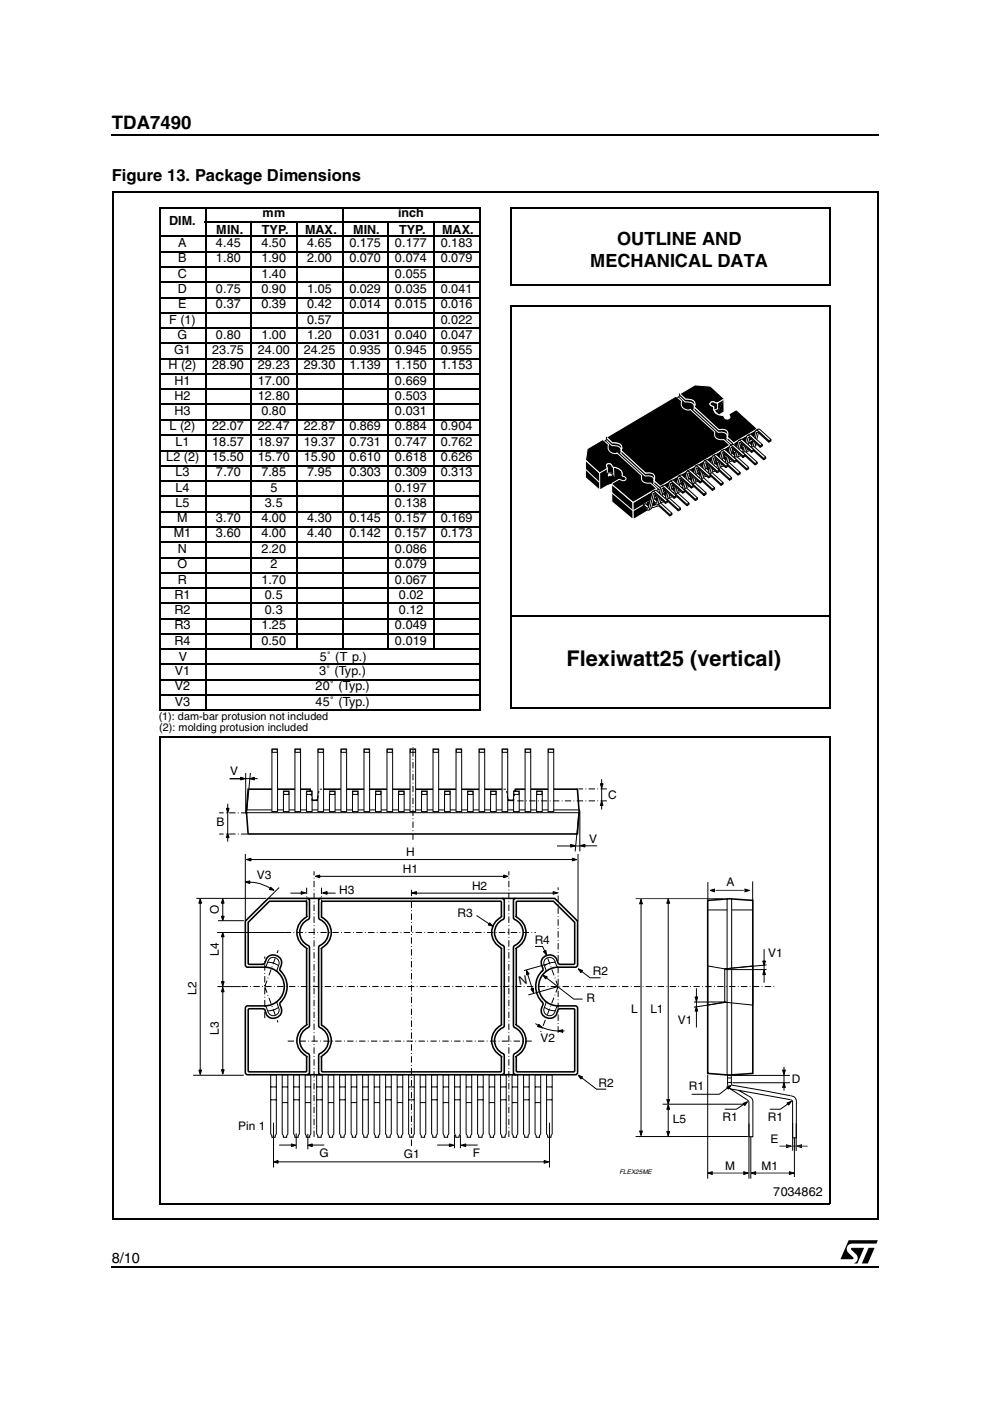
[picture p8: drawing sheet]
<svg xmlns="http://www.w3.org/2000/svg" width="210mm" height="297mm" viewBox="0 0 210 297" stroke-linecap="round" stroke-linejoin="round" font-family="sans-serif">
<path d="M23.6 28.5l.1 .2zM23.6 268.5l.1 .2z" fill="#000"/>
<path d="M23.7 28.6h162.6M23.7 268.6h162.6" fill="none" stroke="#000" stroke-width=".21"/>
<path d="M178.1 262.9h8.1v5h-8.1z" fill="#fff"/>
<path d="M180.5 264.6h2.7l-1.4 3.3-.7-.1a1.17 1.17 0 0 0 .5-1.8l-1.1-1.1zM184.2 264.6h1.2l-1.4 3.3h-1.3zM179.9 262.9h6.2l-.3 .8h-5.1a1.12 1.12 0 0 0-1.1 .7 1.12 1.12 0 0 0 .3 1.2l1 1v.3l-2.7 .1z" fill="#000"/>
<path d="M33.5 43.5h142.9v212.1h-142.9z" fill="#fff"/>
<g fill="none" stroke="#000" stroke-width=".22">
<path d="M33.7 44h68.1M33.7 50.1h68.1M33.7 53.4h68.1M33.7 56.6h68.1M33.7 59.8h68.1M33.9 44.1v106.4M43.4 47.1h58.4M43.6 43.9v106.8M53.2 47v90.7M62.9 47v90.7M72.7 43.9v93.8M82.4 47v90.7"/>
<path d="M92 47v90.7M101.7 44.1v106.4M108.3 44.1h67.9M108.3 44v16.5M176.1 44.1v16.5M33.7 63.1h68.1M33.7 66.3h68.1M33.7 69.6h68.1M33.7 72.8h68.1M33.7 76h68.1M33.7 79.3h68.1M108.2 60.5h67.8"/>
<path d="M108.3 64.9h67.9M108.3 64.7v85.5M176.1 64.8v85.5M33.7 82.6h68.1M33.7 85.8h68.1M33.7 89h68.1M33.7 92.3h68.1M33.7 95.5h68.1M33.7 98.7h68.1M33.7 102h68.1M33.7 105.2h68.1M33.7 108.5h68.1"/>
<path d="M33.7 111.7h68.1M33.7 114.9h68.1M33.7 118.2h68.1M33.7 121.5h68.1M33.7 124.6h68.1M33.7 127.9h68.1M33.7 131.2h68.1M33.7 134.4h68.1M33.7 137.6h68.1M108.2 130.5h68M33.7 140.9h68.1M33.7 144.1h68.1"/>
<path d="M33.7 147.4h68.1M33.7 150.6h68.1M33.9 156.2h142.3M33.9 156.1v99.1M108.2 150.2h67.8M176.1 156.2v99.1M33.8 255.2h142.2"/>
</g>
<path d="M124.5 95.1l22.8-13.5 3.3 .3 2.9 2.7-1.3 .8-.3 .1a.82 .82 0 0 0-1.4 .1l.1 .2 .7 .4a1.79 1.79 0 0 0 2 1.9 .98 .98 0 0 0 1.3 .6 .56 .56 0 0 0 0-.8l1.3-.9h.4l4.2 3.8-.1 .2-26 15.4h-.3l-4.3-3.7 .1-.3 1.3-.7h.3a.8 .8 0 0 0 1.2-.1v-.3l-.7-.4a1.82 1.82 0 0 0-2.1-1.9 .73 .73 0 0 0-.5-.6 .73 .73 0 0 0-.8 .2l.2 .5-.1 .3-1.4 .8h-.3l-2.9-2.6zM126.8 100.1l1.9-.7 .1-.3-.2-.5a.73 .73 0 0 1 .8-.2 .73 .73 0 0 1 .5 .6 1.9 1.9 0 0 1 2.1 1.9l1.2 .1-1.2 3.6a2.1 2.1 0 0 0-3.3-1.6l-1.5 .9zM129.7 104.5l4.5 3.7zM134.2 106.6l26.2-15.6 .1 3.6-26.3 15.6zM134.2 108.3l26.2-15.6zM129.7 102.6l4.5 3.9v3.7l-4.5-3.8z" fill="#000" stroke="#fff" stroke-width=".21"/>
<g fill="#fff" stroke="#000" stroke-width=".21">
<path d="M163 93.5l.5-.3v.3l-.5 .3z"/>
<path d="M160.3 91.3l.7-.3 2.5 2.2-.5 .3-2.3-2.1z"/>
<path d="M158.3 94.1l.5-.3 .6 .6v.5l-.4-.1z"/>
<path d="M160.3 91.6l.3-.2 .2 .3-.7 3-.6 .5-.1-.2z"/>
<path d="M160.2 91.3l.2-.1 .3 .2 2.3 2.1v.3l-2.5-2.2-1 3.6a1.48 1.48 0 0 1-1.2-1.1l.7 .6h.3z"/>
<path d="M157.2 94.6l.8 .7 1.2-.3h.3l2.4 2.2v.3l-2.3-2.1-1.5 .3-.9-.8z"/>
<path d="M161.9 97.2l.5-.3v.3l-.5 .3z"/>
<path d="M157.2 94.6l.5-.3 .9 .8 1.3-.4 2.5 2.2-.5 .3-2.5-2.2-1.3 .3z"/>
<path d="M161.2 94.5l.4-.2v.3l-.4 .2z"/>
<path d="M158.5 92.3l.7-.2 2.4 2.2-.4 .2-2.3-2z"/>
<path d="M156.5 95.1l.4-.2 .7 .6v.4h-.4z"/>
<path d="M158.5 92.7l.3-.2 .2 .3-.8 3-.5 .4-.1-.1z"/>
<path d="M158.4 92.4l.2-.1 .3 .2 2.3 2v.3l-2.5-2.1-1 3.5a1.48 1.48 0 0 1-1.2-1.1l.6 .6 .4 .1z"/>
<path d="M155.4 95.7l.8 .7 1.2-.3h.3l2.4 2.2v.3l-2.3-2.1-1.5 .3-.9-.8z"/>
<path d="M160.1 98.3l.4-.3v.3l-.4 .3z"/>
<path d="M155.4 95.7l.5-.3 .9 .7 1.3-.3 2.4 2.2-.4 .3-2.5-2.2-1.3 .3z"/>
<path d="M159.4 95.6l.4-.2v.2l-.4 .3z"/>
<path d="M156.6 93.4l.8-.2 2.4 2.1-.4 .3-2.3-2z"/>
<path d="M154.7 96.2l.4-.2 .7 .6-.1 .4-.4-.1z"/>
<path d="M156.7 93.7l.3-.1 .2 .3-.8 3-.6 .4v-.2z"/>
<path d="M156.5 93.5l.3-.1 .3 .1 2.3 2.1v.3l-2.5-2.1-1.1 3.5a1.48 1.48 0 0 1-1.1-1.1l.6 .6 .4 .1z"/>
<path d="M153.6 96.8l.8 .7 1.2-.4 .3 .1 2.4 2.2v.3l-2.4-2.1-1.4 .2-.9-.7z"/>
<path d="M158.3 99.4l.4-.3v.3l-.4 .3z"/>
<path d="M153.6 96.8l.5-.3 .9 .7 1.3-.3 2.4 2.2-.4 .3-2.5-2.2-1.3 .3z"/>
<path d="M151.8 97.8l.8 .8 1.2-.4 .3 .1 2.4 2.1v.3l-2.4-2.1-1.4 .3-.9-.7z"/>
<path d="M156.5 100.4l.4-.2v.3l-.4 .2z"/>
<path d="M151.8 97.8l.4-.2 1 .7 1.3-.3 2.4 2.2-.4 .2-2.5-2.1-1.3 .3z"/>
<path d="M150 98.9l.8 .7 1.2-.3 .3 .1 2.4 2.1v.3l-2.4-2.1-1.4 .3-.9-.8z"/>
<path d="M154.7 101.5l.4-.2v.2l-.4 .3z"/>
<path d="M150 98.9l.4-.2 1 .7 1.3-.3 2.4 2.1-.4 .3-2.5-2.2-1.3 .3z"/>
<path d="M148.2 100l.8 .7 1.2-.3h.3l2.4 2.2v.3l-2.4-2.1-1.4 .3-.9-.8z"/>
<path d="M152.9 102.6l.4-.3v.3l-.4 .3z"/>
<path d="M148.2 100l.4-.3 1 .8 1.3-.3 2.4 2.1-.4 .3-2.5-2.2-1.3 .3z"/>
<path d="M146.4 101.1l.8 .7 1.2-.3h.2l2.5 2.2v.3l-2.4-2.1-1.4 .3-.9-.8z"/>
<path d="M151.1 103.7l.4-.3v.3l-.4 .3z"/>
<path d="M146.4 101.1l.4-.3 1 .7 1.3-.3 2.4 2.2-.4 .3-2.5-2.2-1.3 .3z"/>
<path d="M144.6 102.2l.8 .7 1.1-.4 .3 .1 2.4 2.2v.3l-2.3-2.1-1.4 .3-.9-.8z"/>
<path d="M149.2 104.8l.5-.3v.3l-.5 .3z"/>
<path d="M144.6 102.2l.4-.3 .9 .7 1.4-.3 2.4 2.2-.5 .3-2.4-2.2-1.3 .3z"/>
<path d="M142.7 103.3l.9 .7 1.1-.4 .3 .1 2.4 2.1v.4l-2.3-2.1-1.4 .2-1-.7z"/>
<path d="M147.4 105.8l.5-.2v.3l-.5 .3z"/>
<path d="M142.8 103.3l.4-.3 .9 .7 1.4-.3 2.4 2.2-.5 .2-2.4-2.1-1.3 .3z"/>
<path d="M140.9 104.3l.9 .8 1.1-.4 .3 .1 2.4 2.1v.3l-2.3-2.1-1.4 .3-1-.8z"/>
<path d="M145.6 106.9l.5-.2v.3l-.5 .2z"/>
<path d="M140.9 104.3l.5-.2 .9 .7 1.4-.3 2.4 2.2-.5 .2-2.4-2.2-1.3 .4z"/>
<path d="M139.1 105.4l.8 .7 1.2-.3 .3 .1 2.4 2.1v.3l-2.3-2.1-1.5 .3-.9-.8z"/>
<path d="M143.8 108l.5-.3v.3l-.5 .3z"/>
<path d="M139.1 105.4l.5-.2 .9 .7 1.3-.3 2.5 2.1-.5 .3-2.4-2.2-1.3 .3z"/>
<path d="M137.3 106.5l.8 .7 1.2-.3h.3l2.4 2.2v.3l-2.3-2.1-1.5 .3-.9-.8z"/>
<path d="M142 109.1l.5-.3v.3l-.5 .3z"/>
<path d="M137.3 106.5l.5-.3 .9 .8 1.3-.4 2.5 2.2-.5 .3-2.5-2.2-1.3 .3z"/>
</g>
<path d="M153.5 84.6v2.8l-1 .5-.5-.2zM150.7 85.3l.3-.1 1.1 .3 1.4-.9-1.4 3.1a1.71 1.71 0 0 1-.8-1.5l-.7-.4zM144.1 83.5l1.3 1.2h.9l.6 .2a1.04 1.04 0 0 1 .3 1.4l5.2 4.8h.1a1.75 1.75 0 0 1 1.7 .3l.1 .5-.1 .8 1.3 1.2 .1 .7-1.5-1.3 .1-.8a1.3 1.3 0 0 0-1.8-.8h-.1l-5.2-4.9a1.08 1.08 0 0 0-.9-1.5l-.9-.1-1.3-1.1zM143.3 84l.8-.5 1.3 1.2h.9l.6 .2a1.04 1.04 0 0 1 .3 1.4l5.3 4.8a1.47 1.47 0 0 1 1.8 .9l-.1 .7 1.4 1.2v.7l-.8 .5v-.7l-1.5-1.2a1.35 1.35 0 0 1-1.7-1.6l-5.3-4.8a1.36 1.36 0 0 1-1.5-.3 1.36 1.36 0 0 1-.3-1.5zM128.6 92.8l1.3 1.1 .9 .1 .6 .2a1.04 1.04 0 0 1 .3 1.4l5.2 4.8 .1-.1a1.75 1.75 0 0 1 1.6 .4l.2 .5-.1 .8 1.3 1.2 .1 .6-1.5-1.3 .1-.7a1.3 1.3 0 0 0-1.8-.9h-.1l-5.2-4.9a1.08 1.08 0 0 0-.9-1.5h-.9l-1.3-1.2zM127.8 93.2l.8-.5 1.2 1.2h1l.6 .3a1.04 1.04 0 0 1 .3 1.3l5.3 4.8a1.47 1.47 0 0 1 1.8 .9l-.1 .7 1.3 1.2 .1 .7-.8 .5-.1-.7-1.4-1.2a1.35 1.35 0 0 1-1.7-1.6l-5.3-4.8a1.36 1.36 0 0 1-1.5-.3 1.36 1.36 0 0 1-.3-1.4z" fill="#000" stroke="#fff" stroke-width=".21"/>
<g fill="#fff">
<path d="M127.7 93l.8-.5v.8l-.3 .2z"/>
<path d="M143.2 83.8l.9-.6-.1 .9-.3 .2z"/>
</g>
<path d="M128.6 92.7l-.1 .6-.3 .2M144.1 83.5l-.1 .6-.3 .2" fill="none" stroke="#000" stroke-width=".21"/>
<g fill="#fff" stroke="#000" stroke-width=".21">
<path d="M157.5 96.7l.5-.3v.3l-.5 .3z"/>
<path d="M154.8 94.5l.7-.3 2.5 2.2-.5 .3-2.2-2.1z"/>
<path d="M152.8 97.3l.5-.3 .7 .6-.1 .5-.4-.1z"/>
<path d="M154.9 94.8l.3-.1 .1 .3-.7 3-.6 .4-.1-.2z"/>
<path d="M154.7 94.6l.3-.1 .3 .1 2.2 2.1v.3l-2.5-2.1-1 3.5a1.48 1.48 0 0 1-1.2-1.1l.7 .6h.4z"/>
<path d="M155.7 97.8l.5-.3v.3l-.5 .3z"/>
<path d="M153 95.6l.7-.3 2.5 2.2-.5 .3-2.3-2.1z"/>
<path d="M151 98.4l.5-.3 .6 .6v.5l-.4-.1z"/>
<path d="M153 95.9l.3-.1 .2 .3-.7 2.9-.6 .5-.1-.2z"/>
<path d="M152.9 95.7l.2-.1 .3 .1 2.3 2.1v.3l-2.5-2.1-1 3.5a1.48 1.48 0 0 1-1.2-1.1l.7 .6h.3z"/>
<path d="M153.9 98.9l.4-.3v.3l-.4 .3z"/>
<path d="M151.2 96.7l.7-.3 2.4 2.2-.4 .3-2.3-2.1z"/>
<path d="M149.2 99.5l.4-.3 .7 .6v.5l-.4-.1z"/>
<path d="M151.2 97l.3-.2 .2 .3-.8 3-.5 .5-.1-.2z"/>
<path d="M151.1 96.7l.2-.1 .3 .2 2.3 2.1v.3l-2.5-2.2-1 3.6a1.48 1.48 0 0 1-1.2-1.1l.6 .6h.4z"/>
<path d="M152.1 99.9l.4-.2v.3l-.4 .3z"/>
<path d="M149.3 97.7l.8-.2 2.4 2.2-.4 .2-2.3-2z"/>
<path d="M147.4 100.6l.4-.3 .7 .6-.1 .4h-.4z"/>
<path d="M149.4 98.1l.3-.2 .2 .3-.8 3-.6 .4v-.1z"/>
<path d="M149.2 97.8l.3-.1 .3 .2 2.3 2v.4l-2.5-2.2-1.1 3.6a1.48 1.48 0 0 1-1.1-1.1l.6 .6h.4z"/>
<path d="M150.2 101l.5-.2v.3l-.5 .2z"/>
<path d="M147.5 98.8l.7-.2 2.5 2.2-.5 .2-2.2-2z"/>
<path d="M145.5 101.6l.5-.2 .7 .6-.1 .4-.4-.1z"/>
<path d="M147.6 99.2l.3-.2 .1 .3-.7 3-.6 .4-.1-.2z"/>
<path d="M147.4 98.9l.3-.1 .3 .2 2.2 2v.3l-2.5-2.1-1 3.5a1.48 1.48 0 0 1-1.2-1.1l.7 .6 .4 .1z"/>
<path d="M148.4 102.1l.5-.3v.3l-.5 .3z"/>
<path d="M145.7 99.9l.7-.2 2.5 2.1-.5 .3-2.3-2z"/>
<path d="M143.7 102.7l.5-.2 .6 .5v.5l-.4-.1z"/>
<path d="M145.7 100.2l.3-.1 .2 .3-.7 3-.6 .4-.1-.2z"/>
<path d="M145.6 100l.2-.1 .3 .1 2.3 2.1v.3l-2.5-2.1-1 3.5a1.48 1.48 0 0 1-1.2-1.1l.7 .6h.3z"/>
<path d="M146.6 103.2l.4-.3v.3l-.4 .3z"/>
<path d="M143.9 101l.7-.3 2.4 2.2-.4 .3-2.3-2.1z"/>
<path d="M141.9 103.8l.4-.3 .7 .6v.5l-.4-.1z"/>
<path d="M143.9 101.3l.3-.1 .2 .3-.8 3-.5 .4-.1-.2z"/>
<path d="M143.8 101.1l.2-.1 .3 .1 2.3 2.1v.3l-2.5-2.1-1 3.5a1.48 1.48 0 0 1-1.2-1.1l.6 .6h.4z"/>
<path d="M144.8 104.3l.4-.3v.3l-.4 .3z"/>
<path d="M142 102.1l.8-.3 2.4 2.2-.4 .3-2.3-2.1z"/>
<path d="M140.1 104.9l.4-.3 .7 .6-.1 .5-.4-.1z"/>
<path d="M142.1 102.4l.3-.1 .2 .3-.8 2.9-.6 .5v-.2z"/>
<path d="M141.9 102.2l.3-.1 .3 .1 2.3 2.1v.3l-2.5-2.1-1.1 3.5a1.48 1.48 0 0 1-1.1-1.1l.6 .6h.4z"/>
<path d="M142.9 105.4l.5-.3v.3l-.5 .3z"/>
<path d="M140.2 103.2l.7-.3 2.5 2.2-.5 .3-2.2-2.1z"/>
<path d="M138.2 106l.5-.3 .7 .6-.1 .5-.4-.1z"/>
<path d="M140.3 103.5l.3-.2 .1 .3-.7 3-.6 .5-.1-.2z"/>
<path d="M140.1 103.2l.3-.1 .3 .2 2.2 2.1v.3l-2.5-2.2-1 3.6a1.48 1.48 0 0 1-1.2-1.1l.7 .6h.4z"/>
<path d="M141.1 106.4l.5-.2v.3l-.5 .2z"/>
<path d="M138.4 104.2l.7-.2 2.5 2.2-.5 .2-2.3-2z"/>
<path d="M136.4 107l.5-.2 .6 .6v.4h-.4z"/>
<path d="M138.4 104.6l.3-.2 .2 .3-.7 3-.6 .4-.1-.1z"/>
<path d="M138.3 104.3l.2-.1 .3 .2 2.3 2v.3l-2.5-2.1-1 3.5a1.48 1.48 0 0 1-1.2-1.1l.7 .7h.3z"/>
</g>
<path d="M128.7 98.4l.6-.1 .8 .8 .1 1.9-.3-.3a.75 .75 0 0 0-1.1-.4v-1.1l-.2-.6z" fill="#000" stroke="#fff" stroke-width=".21"/>
<path d="M128.8 100.3a.82 .82 0 0 1 1.2 .6l.2 .1h-.7l-.7 .3z" fill="#fff" stroke="#000" stroke-width=".21"/>
<path d="M150.7 85.3l.3-.1 1.2 .2-.1 1.3-.6 .4 .6 .6a1.7 1.7 0 0 1-.8-1.5l-.7-.4zM124.2 99.5l2.9 2.7zM124.1 97.6l3 2.7 .1 3.6-3.1-2.6z" fill="#000" stroke="#fff" stroke-width=".21"/>
<path d="M52 195.3l4.9-4.8h60.7l4.9 4.8-.1 9.5-.4 .3h-3.7a4.1 4.1 0 0 0-4.1 4.1 4.1 4.1 0 0 0 4.1 4.1h3.7h.2l.3 .4v13.7l-.3 .4-.2 .1h-69.5l-.2-.1-.3-.4v-13.7l.1-.2 .4-.2h3.6a4.1 4.1 0 0 0 4.2-4.1 4.1 4.1 0 0 0-4.2-4.1h-3.6l-.4-.3zM52.6 195.6l4.5-4.5h7.8l.1 3.3a3.6 3.6 0 0 0-2.1 3.3 3.6 3.6 0 0 0 2.1 3.3v16.4a3.6 3.6 0 0 0-2.1 3.2 3.6 3.6 0 0 0 2.1 3.3v3.1l-.2 .3-12.1-.1-.1-13.1 .3-.2h2.8l.4 .1a1.87 1.87 0 0 0 2.7 1.7 1.9 1.9 0 0 0 .5-2.8l.2-.4a4.6 4.6 0 0 0 0-6.7l-.2-.2a2.99 2.99 0 0 0 .2-2.3 1.88 1.88 0 0 0-2.1-.8 1.88 1.88 0 0 0-1.3 1.8l-.4 .2h-2.8l-.3-.3zM65.1 190.5h.3l.2 .5v3.7a4 4 0 0 0-2 3 3.2 3.2 0 0 0 1.9 2.9l.1 .3v16.7a4 4 0 0 0-2 3 3.2 3.2 0 0 0 1.9 2.9l.1 .3v3.6l-.2 .4-.3 .1M68 190.5l-.4 .2v.3v3.7a4 4 0 0 1 2 3 3.2 3.2 0 0 1-1.9 2.9l-.1 .3v16.7a4 4 0 0 1 2 3 3.2 3.2 0 0 1-1.9 2.9l-.1 .3v3.6l.2 .4 .2 .1M68.2 191.1h37.9l.2 .2v3.1a3.6 3.6 0 0 0-2.1 3.3 3.6 3.6 0 0 0 2.1 3.3v16.4a3.6 3.6 0 0 0-2.1 3.2 3.6 3.6 0 0 0 2.1 3.3v3.1l-.2 .3h-37.7l-.2-.3v-3.1a3.6 3.6 0 0 0 2-3.3 3.6 3.6 0 0 0-2-3.2v-16.4a3.6 3.6 0 0 0 2-3.3 3.6 3.6 0 0 0-2-3.2zM106.4 190.5l.5 .2v.3v3.7a4 4 0 0 0-2 3 3.2 3.2 0 0 0 1.9 2.9l.1 .3v16.7a4 4 0 0 0-2 3 3.2 3.2 0 0 0 1.9 2.9l.1 .3v3.6l-.2 .4-.3 .1M109.3 190.5h-.2l-.2 .5v3.7a4 4 0 0 1 2 3 3.2 3.2 0 0 1-1.9 2.9l-.1 .3v16.7a4 4 0 0 1 2 3 3.2 3.2 0 0 1-1.9 2.9l-.1 .3v3.6l.2 .4 .2 .1M109.5 191.1h7.8l4.5 4.5v8.6l-.2 .3h-2.8l-.4-.2a1.86 1.86 0 0 0-1.5-1.8 1.86 1.86 0 0 0-2.1 1.2v.7l.3 1-.1 .4a4.6 4.6 0 0 0 0 6.7l.1 .2a2.99 2.99 0 0 0-.1 2.4 1.78 1.78 0 0 0 2 .8 1.78 1.78 0 0 0 1.3-1.7l.5-.3h2.8l.2 .2v13.1l-12.1 .1-.2-.3v-3.1a3.6 3.6 0 0 0 2-3.3 3.6 3.6 0 0 0-2-3.2v-16.4a3.6 3.6 0 0 0 2-3.3 3.6 3.6 0 0 0-2-3.3zM150 190.9l4.6-.4 5 .4v36.7l-5.1 .3-4.5-.3z" fill="none" stroke="#000" stroke-width=".34"/>
<g fill="none" stroke="#000" stroke-width=".21">
<path d="M41.6 190.5h14.9M42.5 191.3v36M46 197.7h14.4M52 181.1v14.2M52.6 182.2h69.2M61.6 189.4h2.4M67.2 185.8h39.8M68.8 189.4h2.3M101 194.1l3.6 2.4M122.6 181.1v14.2M135.9 191.3v48.9M150 192.9h9.6"/>
<path d="M46.1 209.2h5M56 205.1l.5-.3a1.93 1.93 0 0 1 1.1-1.8 1.22 1.22 0 0 1 1.2 .3 1.22 1.22 0 0 1 .3 1.3l-.4 1.1 .2 .4M56.8 204l1 .1 1.3 .7M58.9 212.2l-.1 .6a1.97 1.97 0 0 1 .1 2.1 1.22 1.22 0 0 1-2.1-.3l-.3-1-.5-.3M59.1 213.6l-1.3 .6-1 .1M113.4 200.7h1.6l.7 1.3M115.1 206.8l6.5 5h1.9M115.4 213.6l1.3 .6 1 .1M115.6 212.2l.1 .6a1.97 1.97 0 0 0-.2 2.1 1.22 1.22 0 0 0 2.2-.3M117.6 203.8l.4 1 .5 .3M117.7 203.8a1.21 1.21 0 0 0-1.6-.8 1.21 1.21 0 0 0-.7 1.6l.4 1.1-.2 .4M117.7 204l-1 .1-1.3 .7"/>
<path d="M118 213.6l-.4 1M118.5 213.3l-.5 .3M40.9 228h10.8M57.4 233.2h1.2M57.4 230.5h1.2M57.4 227.9h1.2v12.5l-.2 .4v.3h-.8v-.3l-.2-.4zM58 238v9.5M59.8 230.5h1.2M59.8 233.8h1.2M59.8 227.9h1.2v12.5l-.2 .4v.3h-.7v-.3l-.3-.4zM62.3 233.2h1.1M62.3 230.5h1.1"/>
<path d="M62.3 227.9h1.2v12.5l-.3 .4v.3h-.7v-.3l-.2-.4zM64.7 230.5h1.2M64.7 233.8h1.2M64.7 227.9h1.2v12.5l-.2 .4v.3h-.8v-.3l-.2-.4zM67.1 227.9h1.2v12.5l-.2 .4v.3h-.7v-.3l-.3-.4zM67.1 233.2h1.2M67.1 230.5h1.2M69.6 230.5h1.2M69.6 233.8h1.2M69.6 227.9h1.2v12.5l-.3 .4v.3h-.7v-.3l-.2-.4zM72 233.2h1.2M72 230.5h1.2"/>
<path d="M72 227.9h1.2v12.5l-.2 .4v.3h-.7v-.3l-.3-.4zM74.5 230.5h1.1M74.5 233.8h1.1M74.5 227.9h1.1v12.5l-.2 .4v.3h-.7v-.3l-.2-.4zM76.9 233.2h1.2M76.9 230.5h1.2M76.9 227.9h1.2v12.5l-.3 .4v.3h-.7v-.3l-.2-.4zM79.3 230.5h1.2M79.3 233.8h1.2M79.3 227.9h1.2v12.5l-.2 .4v.3h-.7v-.3l-.3-.4zM81.8 233.2h1.1M81.8 230.5h1.1"/>
<path d="M81.8 227.9h1.2v12.5l-.3 .4v.3h-.7v-.3l-.2-.4zM84.2 230.5h1.2M84.2 233.8h1.2M84.2 227.9h1.2v12.5l-.2 .4v.3h-.8v-.3l-.2-.4zM86.6 233.2h1.2M86.6 230.5h1.2M86.6 227.9h1.2v12.5l-.2 .4v.3h-.7v-.3l-.3-.4zM89.1 230.5h1.2M89.1 233.8h1.2M89.1 227.9h1.2v12.5l-.3 .4v.3h-.7v-.3l-.2-.4zM91.5 233.2h1.2M91.5 230.5h1.2"/>
<path d="M91.5 227.9h1.2v12.5l-.2 .4v.3h-.7v-.3l-.3-.4zM93.9 230.5h1.2M93.9 233.8h1.2M93.9 227.9h1.2v12.5l-.2 .4v.3h-.7v-.3l-.3-.4zM96.4 233.2h1.2M96.4 230.5h1.2M96.4 227.9h1.2v12.5l-.3 .4v.3h-.7v-.3l-.2-.4zM98.8 230.5h1.2M98.8 233.8h1.2M98.8 227.9h1.2v12.5l-.2 .4v.3h-.7v-.3l-.3-.4zM101.3 233.2h1.1M101.3 230.5h1.1"/>
<path d="M101.3 227.9h1.2v12.5l-.3 .4v.3h-.7v-.3l-.2-.4zM103.7 230.5h1.2M103.7 233.8h1.2M103.7 227.9h1.2v12.5l-.2 .4v.3h-.8v-.3l-.2-.4zM106.1 233.2h1.2M106.1 230.5h1.2M106.1 227.9h1.2v12.5l-.2 .4v.3h-.7v-.3l-.3-.4zM108.6 230.5h1.1M108.6 233.8h1.1M108.6 227.9h1.2v12.5l-.3 .4v.3h-.7v-.3l-.2-.4zM111 233.2h1.2M111 230.5h1.2"/>
<path d="M111 227.9h1.2v12.5l-.2 .4v.3h-.8v-.3l-.2-.4zM113.4 230.5h1.2M113.4 233.8h1.2M113.4 227.9h1.2v12.5l-.2 .4v.3h-.7v-.3l-.3-.4zM115.9 233.2h1.2M115.9 230.5h1.2M115.9 227.9h1.2v12.5l-.3 .4v.3h-.7v-.3l-.2-.4zM116.5 238v9.5M154.4 228.6h.7M154.4 229.5h.7M154.7 230.8l3.6 2.3M156.6 231.2l2.1 1.2"/>
<path d="M158.8 238.2v11.7M167.5 232.3l-12-2.2-.4-.3v-1.8h-.8v.4a3 3 0 0 0 .4 2.3l.4 .2 12.4 2.2M168.1 238v6M58.6 246.3h57M59.2 242.8h3M62.8 240.3v3.3M65.3 240.4v3.3M65.8 242.8h3M92.7 242.8h3M96.4 240.6v2.8M97.6 240.6v2.8M98.3 242.8h3"/>
<path d="M158.6 241h-23.8M159.2 240.9v9"/>
</g>
<g fill="none" stroke="#000" stroke-width=".21" stroke-dasharray="1.3 .5 .2 .5" stroke-linecap="butt">
<path d="M60.4 197.7h53.2M65 192.1v-3.9M68.2 192.1v-3.9M56.1 215.9v-13.1M56.1 209.2l2.9-7.7M56.1 209.2l2.8 7.6M118.3 209.2l-2.2-6.1M118.3 219v-30.9M118.3 209.2l-3.7 9.6M61 220.7h51.7M66.6 241.1v-56.4M87.2 242.9v-54.7"/>
<path d="M107.9 241.1v-56.4"/>
</g>
<g fill="#000" stroke="#000" stroke-width=".21">
<path d="M42.5 190.5l.2 1h-.5zM52.3 182.2l.9-.2v.5zM63.8 189l1 .3-1 .3zM66.8 185.8l1-.3v.6zM68.4 189.3l1-.3v.6zM103.8 195.6l.7 .8-1-.3zM106.8 185.5l.9 .3-.9 .3zM121.4 182l.9 .2-.9 .3zM135.9 190.7l.3 .9h-.6zM115.1 206.8l.9 .3-.3 .5zM115.2 201.8l.5-.3 .2 1zM42.2 226.9h.5l-.2 .9z"/>
<path d="M58 246.3l1-.2v.5zM61.8 242.5l.9 .3-.9 .3zM65.3 242.8l.9-.3v.6zM95.3 242.5l.9 .3-.9 .3zM97.8 242.8l1-.3v.6zM115.4 246.1l.9 .2-.9 .3zM135.6 239.8h.6l-.3 1zM141.4 239.9h.6l-.3 1zM159.3 248.7l.9-.3v.6zM167.4 248.4l.9 .3-.9 .3z"/>
</g>
<path d="M134.8 190.5h18.5M159.9 248.7h8" fill="none" stroke="#323436" stroke-width=".21"/>
<path d="M154.2 190.6h.9v37.3h-.9z" fill="#fff" stroke="#000" stroke-width=".21"/>
<g fill="none" stroke="#000" stroke-width=".21">
<path d="M118.1 179.4h5.9M123.6 179.3h3M46.2 195.2h5.5M47.2 191v3.4M47.2 198.4v10.1M52 187a9.2 9.2 0 0 1 5.6 1.5M59.2 188.2l-2.4 2.3M87.7 189.4h29.7M141.7 191.1v42.2M150.1 187v4M159.6 186.9v4.1M47.2 210v17.2"/>
<path d="M111.8 206.3l1.2 3.7M113.5 217a9.3 9.3 0 0 0 6.2 1.6M115.9 204.4l-4.8 1.4M118.3 209.2l-6.3 1.7M122.6 205.4l2.5 1.9h2.2M147.1 212.4h6.8M147.7 209.5v2.4M147.7 212v5.8M150 204.8l3.7 .6v7.1l-3.7 .6zM153.9 205.6h8.6M154.1 212.5l-7 1M162 201.2v7.2"/>
<path d="M162.5 204.6l-8.8 .8 5.9-.6v8.3l-5.9-.6M122.6 228l3.9 2.9h2M140.5 234.1h17.3M141.7 234.8v5.7M150 227.9v22M155 230.1l-2.5 1.9h-5.9M158.2 233.8l-2.1 1.4h-2.5M158.7 232.4a1.43 1.43 0 0 1 .9 1.7v6.9h-.8v-6a1.66 1.66 0 0 0-.5-1.9M166.2 226.2v5M167.5 228h-12.2M167.5 229.6h-12.2M167.6 233.7l-2.1 1.5h-2.3"/>
<path d="M167.6 232.3a1.3 1.3 0 0 1 1.2 1.8v7.2h-.8v-7.7l-.1-.3-.3-.1M168.8 238.2v5.8M168.4 241.1v8.4"/>
</g>
<path d="M51.2 209.2h113.2" fill="none" stroke="#000" stroke-width=".21" stroke-dasharray="1.3 .5 .2 .5" stroke-linecap="butt"/>
<g fill="#000" stroke="#000" stroke-width=".21">
<path d="M121 179l.9 .3-.9 .3zM123.1 179.3l.9-.3v.6zM47 194.3h.5l-.3 .9zM47.2 190.5l.3 1h-.6zM47.2 197.7l.3 .9h-.6zM52 187l1-.2v.5zM57.4 188.1l.7 .7-1-.2zM87.3 189.3l1-.3v.6zM117.3 189l.9 .3-.9 .3zM141.7 190.5l.3 1h-.6zM150.5 188.8l1-.3v.6zM157.9 188.5l1 .3-1 .3z"/>
<path d="M47 208.1h.5l-.3 1zM47.2 209.3l.3 1h-.6zM111.6 205.7l.6 .8-.5 .2zM112.6 209.7l.5-.2v1zM114.2 217.2l.8 .7-1-.2zM118.4 218.6l.9-.3v.6zM122.6 205.4l.9 .4-.3 .4zM147.4 211.4h.5l-.2 .9zM147.7 213.4l.2 1h-.5zM162 205.7l.3 .9h-.6zM161.7 203.8h.6l-.3 .9zM47 226.8h.5l-.3 .9z"/>
<path d="M122.6 228l.9 .3-.3 .5zM141.4 233.2h.6l-.3 .9zM141.7 234.2l.3 1h-.6zM154.1 230.5l.9-.4-.6 .8zM157.5 233.9l1-.3-.6 .8zM165.9 226.9h.6l-.3 .9zM166.2 229.6l.3 .9h-.6zM166.9 233.9l.9-.4-.6 .8zM150 248.7l1-.3v.6zM157.7 248.4l1 .3-1 .3zM166.8 242.7l.9 .3-.9 .3zM169 243l.9-.3v.6z"/>
</g>
<path d="M151.7 188.8h6M150.8 248.7h7.3M165.2 243h6" fill="none" stroke="#323436" stroke-width=".21"/>
<path d="M52.6 167.3h13.2l.4 2.4h1.1l.4-2.4h39.6l.4 2.4h1.2l.4-2.4h13.1l.4 4.8-.4 4.7h-69.8l-.3-4.7z" fill="none" stroke="#000" stroke-width=".34"/>
<g fill="#fff" stroke="#000" stroke-width=".21">
<path d="M52.3 171.7h70.5v.6h-70.5z"/>
<path d="M116.2 158.8h1.2v13.3h-1.2z"/>
<path d="M111.3 158.8h1.2v13.3h-1.2z"/>
<path d="M106.5 158.8h1.1v13.3h-1.1z"/>
<path d="M101.6 158.8h1.2v13.3h-1.2z"/>
<path d="M96.7 158.8h1.2v13.3h-1.2z"/>
<path d="M91.8 158.8h1.2v13.3h-1.2z"/>
<path d="M86.9 158.8h1.2v13.3h-1.2z"/>
<path d="M82.1 158.8h1.1v13.3h-1.1z"/>
<path d="M77.2 158.8h1.2v13.3h-1.2z"/>
<path d="M72.3 158.8h1.2v13.3h-1.2z"/>
<path d="M67.4 158.8h1.2v13.3h-1.2z"/>
<path d="M62.5 158.8h1.2v13.3h-1.2z"/>
<path d="M57.7 158.8h1.1v13.3h-1.1z"/>
<path d="M116.3 158.9h1v.6h-1z"/>
<path d="M111.4 158.9h1.1v.6h-1.1z"/>
<path d="M106.5 158.9h1.1v.6h-1.1z"/>
<path d="M101.6 158.9h1.1v.6h-1.1z"/>
<path d="M96.8 158.9h1v.6h-1z"/>
<path d="M91.9 158.9h1v.6h-1z"/>
<path d="M87 158.9h1.1v.6h-1.1z"/>
<path d="M82.1 158.9h1.1v.6h-1.1z"/>
<path d="M77.2 158.9h1.1v.6h-1.1z"/>
<path d="M72.4 158.9h1v.6h-1z"/>
<path d="M67.5 158.9h1v.6h-1z"/>
<path d="M62.6 158.9h1.1v.6h-1.1z"/>
<path d="M57.7 158.9h1.1v.6h-1.1z"/>
<path d="M113.8 167.7h1.2v4.4h-1.2z"/>
<path d="M113.8 167.8h1.1v.6h-1.1z"/>
<path d="M108.9 167.7h1.2v4.4h-1.2z"/>
<path d="M108.9 167.8h1.1v.6h-1.1z"/>
<path d="M104 167.7h1.2v4.4h-1.2z"/>
<path d="M104.1 167.8h1v.6h-1z"/>
<path d="M99.1 167.7h1.2v4.4h-1.2z"/>
<path d="M99.2 167.8h1.1v.6h-1.1z"/>
<path d="M94.3 167.7h1.1v4.4h-1.1z"/>
<path d="M94.3 167.8h1.1v.6h-1.1z"/>
<path d="M89.4 167.7h1.2v4.4h-1.2z"/>
<path d="M89.4 167.8h1.1v.6h-1.1z"/>
<path d="M84.5 167.7h1.2v4.4h-1.2z"/>
<path d="M84.5 167.8h1.1v.6h-1.1z"/>
<path d="M79.6 167.7h1.2v4.4h-1.2z"/>
<path d="M79.7 167.8h1v.6h-1z"/>
<path d="M74.7 167.7h1.2v4.4h-1.2z"/>
<path d="M74.8 167.8h1.1v.6h-1.1z"/>
<path d="M69.9 167.7h1.1v4.4h-1.1z"/>
</g>
<path d="M69.9 167.8h1.1v.6h-1.1z" fill="#fff"/>
<path d="M69.9 167.8h1.1v.6h-1.1z" fill="none" stroke="#000" stroke-width=".21"/>
<g fill="#fff" stroke="#000" stroke-width=".21">
<path d="M65 167.7h1.2v4.4h-1.2z"/>
<path d="M65 167.8h1.1v.6h-1.1z"/>
<path d="M60.1 167.7h1.2v4.4h-1.2z"/>
<path d="M60.1 167.8h1.1v.6h-1.1z"/>
</g>
<path d="M65.8 167.3l.4 2.4h1.1l.4-2.4h.9M109.3 167.3l-.4 2.4h-1.2l-.3-2.4h-.9" fill="none" stroke="#000" stroke-width=".21" stroke-dasharray=".5 .5" stroke-linecap="butt"/>
<path d="M52.5 176.8h-6M52.5 172.3h-6M87.6 178v-20.2M128.7 169.8h-19.6M128.7 167.3h-6" fill="none" stroke="#000" stroke-width=".21" stroke-dasharray="1.3 .5 .2 .5" stroke-linecap="butt"/>
<path d="M48 171.4h.6l-.3 .9zM48.3 176.6l.3 1h-.6zM51 164.8l1 .3-1 .3zM53 165.1l.9-.3v.6zM127.3 166.2h.6l-.3 .9zM127.6 169.8l.2 1h-.5z" fill="#000" stroke="#000" stroke-width=".21"/>
<path d="M23.8 40.7h162.4M23.9 40.6v217.8M186.1 40.6v218M48.3 170.4v8M48.7 165.1h3M48.7 165.1h5.9M52.1 163.9v8.6M53.1 163.9l-.8 8.8M122.8 171.7l-.9 8.8M122.9 171.9v8.6M127.6 165.2v6.4M23.8 258.5h162.3" fill="none" stroke="#000" stroke-width=".21"/>
<text font-size="4.6" x="120.1" y="141.3">Flexiwatt25 (vertical)</text>
<g font-size="3.9">
<text x="23.7" y="27.4">TDA7490</text>
<text x="130.9" y="51.9">OUTLINE AND</text>
<text x="125.1" y="56.7">MECHANICAL DATA</text>
</g>
<text font-size="3.5" x="23.7" y="38.3">Figure 13. Package Dimensions</text>
<text font-size="3.1" x="23.7" y="267.7">8/10</text>
<g font-size="2.7">
<text x="35.9" y="47.6">DIM.</text>
<text x="55.6" y="46.1">mm</text>
<text x="84.4" y="46.1">inch</text>
<text x="37.8" y="52.4">A</text>
<text x="45.8" y="52.4">4.45</text>
<text x="45.9" y="49.5">MIN.</text>
<text x="55.4" y="52.4">4.50</text>
<text x="55.5" y="49.5">TYP.</text>
<text x="64.7" y="49.5">MAX.</text>
<text x="65.1" y="52.4">4.65</text>
<text x="74.1" y="52.4">0.175</text>
<text x="74.9" y="49.5">MIN.</text>
<text x="83.7" y="52.4">0.177</text>
<text x="84.6" y="49.5">TYP.</text>
<text x="93.4" y="52.4">0.183</text>
<text x="93.7" y="49.5">MAX.</text>
<text x="37.7" y="58.9">C</text>
<text x="37.8" y="55.6">B</text>
<text x="45.8" y="55.6">1.80</text>
<text x="55.4" y="55.6">1.90</text>
<text x="55.4" y="58.9">1.40</text>
<text x="65.1" y="55.6">2.00</text>
<text x="74.1" y="55.6">0.070</text>
<text x="83.7" y="58.9">0.055</text>
<text x="83.7" y="55.6">0.074</text>
<text x="93.4" y="55.6">0.079</text>
<text x="37.7" y="62.1">D</text>
<text x="37.8" y="65.3">E</text>
<text x="45.8" y="62.1">0.75</text>
<text x="45.8" y="65.3">0.37</text>
<text x="55.4" y="62.1">0.90</text>
<text x="55.4" y="65.3">0.39</text>
<text x="65.1" y="62.1">1.05</text>
<text x="65.1" y="65.3">0.42</text>
<text x="74.1" y="62.1">0.029</text>
<text x="74.1" y="65.3">0.014</text>
<text x="83.7" y="62.1">0.035</text>
<text x="83.7" y="65.3">0.015</text>
<text x="93.4" y="62.1">0.041</text>
<text x="93.4" y="65.3">0.016</text>
<text x="35.9" y="68.6">F (1)</text>
<text x="37.6" y="71.9">G</text>
<text x="45.8" y="71.9">0.80</text>
<text x="55.4" y="71.9">1.00</text>
<text x="65.1" y="68.6">0.57</text>
<text x="65.1" y="71.9">1.20</text>
<text x="74.1" y="71.9">0.031</text>
<text x="83.7" y="71.9">0.040</text>
<text x="93.4" y="68.6">0.022</text>
<text x="93.4" y="71.9">0.047</text>
<text x="36.9" y="75">G1</text>
<text x="45" y="75">23.75</text>
<text x="54.7" y="75">24.00</text>
<text x="64.4" y="75">24.25</text>
<text x="74.1" y="75">0.935</text>
<text x="83.7" y="75">0.945</text>
<text x="93.4" y="75">0.955</text>
<text x="35.7" y="78.3">H (2)</text>
<text x="37" y="81.6">H1</text>
<text x="45" y="78.3">28.90</text>
<text x="54.7" y="78.3">29.23</text>
<text x="54.7" y="81.6">17.00</text>
<text x="64.4" y="78.3">29.30</text>
<text x="74.1" y="78.3">1.139</text>
<text x="83.7" y="78.3">1.150</text>
<text x="83.7" y="81.6">0.669</text>
<text x="93.4" y="78.3">1.153</text>
<text x="37" y="84.8">H2</text>
<text x="37" y="88">H3</text>
<text x="54.7" y="84.8">12.80</text>
<text x="55.4" y="88">0.80</text>
<text x="83.7" y="88">0.031</text>
<text x="83.7" y="84.8">0.503</text>
<text x="35.9" y="91.3">L (2)</text>
<text x="37.2" y="94.5">L1</text>
<text x="45" y="91.3">22.07</text>
<text x="45" y="94.5">18.57</text>
<text x="54.7" y="91.3">22.47</text>
<text x="54.7" y="94.5">18.97</text>
<text x="64.4" y="91.3">22.87</text>
<text x="64.4" y="94.5">19.37</text>
<text x="74.1" y="91.3">0.869</text>
<text x="74.1" y="94.5">0.731</text>
<text x="83.7" y="91.3">0.884</text>
<text x="83.7" y="94.5">0.747</text>
<text x="93.4" y="91.3">0.904</text>
<text x="93.4" y="94.5">0.762</text>
<text x="35.2" y="97.8">L2 (2)</text>
<text x="37.2" y="101">L3</text>
<text x="45" y="97.8">15.50</text>
<text x="45.8" y="101">7.70</text>
<text x="54.7" y="97.8">15.70</text>
<text x="55.4" y="101">7.85</text>
<text x="64.4" y="97.8">15.90</text>
<text x="65.1" y="101">7.95</text>
<text x="74.1" y="97.8">0.610</text>
<text x="74.1" y="101">0.303</text>
<text x="83.7" y="97.8">0.618</text>
<text x="83.7" y="101">0.309</text>
<text x="93.4" y="97.8">0.626</text>
<text x="93.4" y="101">0.313</text>
<text x="37.2" y="104.2">L4</text>
<text x="37.2" y="107.5">L5</text>
<text x="56.2" y="107.5">3.5</text>
<text x="57.4" y="104.2">5</text>
<text x="83.7" y="104.2">0.197</text>
<text x="83.7" y="107.5">0.138</text>
<text x="36.8" y="113.9">M1</text>
<text x="37.6" y="110.8">M</text>
<text x="45.8" y="113.9">3.60</text>
<text x="45.8" y="110.8">3.70</text>
<text x="55.4" y="113.9">4.00</text>
<text x="55.4" y="110.8">4.00</text>
<text x="65.1" y="113.9">4.40</text>
<text x="65.1" y="110.8">4.30</text>
<text x="74.1" y="113.9">0.142</text>
<text x="74.1" y="110.8">0.145</text>
<text x="83.7" y="113.9">0.157</text>
<text x="83.7" y="110.8">0.157</text>
<text x="93.4" y="113.9">0.173</text>
<text x="93.4" y="110.8">0.169</text>
<text x="37.7" y="117.2">N</text>
<text x="55.4" y="117.2">2.20</text>
<text x="83.7" y="117.2">0.086</text>
<text x="37.6" y="120.5">O</text>
<text x="37.7" y="123.7">R</text>
<text x="55.4" y="123.7">1.70</text>
<text x="57.4" y="120.5">2</text>
<text x="83.7" y="123.7">0.067</text>
<text x="83.7" y="120.5">0.079</text>
<text x="37" y="126.9">R1</text>
<text x="37" y="130.2">R2</text>
<text x="56.2" y="126.9">0.5</text>
<text x="56.2" y="130.2">0.3</text>
<text x="84.5" y="126.9">0.02</text>
<text x="84.5" y="130.2">0.12</text>
<text x="37" y="133.4">R3</text>
<text x="37" y="136.7">R4</text>
<text x="55.4" y="133.4">1.25</text>
<text x="55.4" y="136.7">0.50</text>
<text x="83.7" y="133.4">0.049</text>
<text x="83.7" y="136.7">0.019</text>
<text x="37.1" y="143.1">V1</text>
<text x="37.9" y="140.1">V</text>
<text x="67.7" y="143.1">3˚ (Typ.)</text>
<text x="67.8" y="140.1">5˚ (T p.)</text>
<text x="37.1" y="146.4">V2</text>
<text x="37.1" y="149.7">V3</text>
<text x="66.9" y="146.4">20˚ (Typ.)</text>
<text x="66.9" y="149.7">45˚ (Typ.)</text>
<text x="164" y="253.5">7034862</text>
</g>
<g font-size="2.5">
<text x="48.8" y="164.3">V</text>
<text x="128.9" y="169.4">C</text>
<text x="45.9" y="175.2">B</text>
<text x="124.9" y="178.7">V</text>
<text x="85.4" y="185">H1</text>
<text x="86.1" y="181.4">H</text>
<text x="54.5" y="186.4">V3</text>
<text x="71.9" y="189.6">H3</text>
<text x="100.1" y="188.7">H2</text>
<text x="154" y="187.8">A</text>
<text x="46.4" y="193.8" transform="rotate(-90 46.4 193.8)">O</text>
<text x="97" y="194.5">R3</text>
<text x="46.4" y="202.6" transform="rotate(-90 46.4 202.6)">L4</text>
<text x="113.4" y="200.2">R4</text>
<text x="162.9" y="202.8">V1</text>
<text x="110.2" y="208.9" transform="rotate(-11 110.2 208.9)">N</text>
<text x="125.7" y="206.7">R2</text>
<text x="41.6" y="210.9" transform="rotate(-90 41.6 210.9)">L2</text>
<text x="124.3" y="212.5">R</text>
<text x="133.8" y="214.8">L</text>
<text x="137.9" y="214.8">L1</text>
<text x="46.4" y="219.4" transform="rotate(-90 46.4 219.4)">L3</text>
<text x="114.6" y="221">V2</text>
<text x="143.7" y="217">V1</text>
<text x="126.9" y="230.4">R2</text>
<text x="146" y="231.1">R1</text>
<text x="167.9" y="229.7">D</text>
<text x="50.5" y="239.6">Pin 1</text>
<text x="142.7" y="238.2">L5</text>
<text x="153.2" y="237.7">R1</text>
<text x="162.8" y="237.7">R1</text>
<text x="67.8" y="245.3">G</text>
<text x="85.6" y="245.5">G1</text>
<text x="100.3" y="245.3">F</text>
<text x="163.4" y="242.4">E</text>
<text x="153.8" y="248">M</text>
<text x="161.4" y="248">M1</text>
</g>
<g font-size="2.3">
<text x="33.6" y="152.6">(1): dam-bar protusion not included</text>
<text x="33.7" y="154.9">(2): molding protusion included</text>
</g>
<text font-size="1.4" x="131.3" y="248.9">FLEX25ME</text>
</svg>
